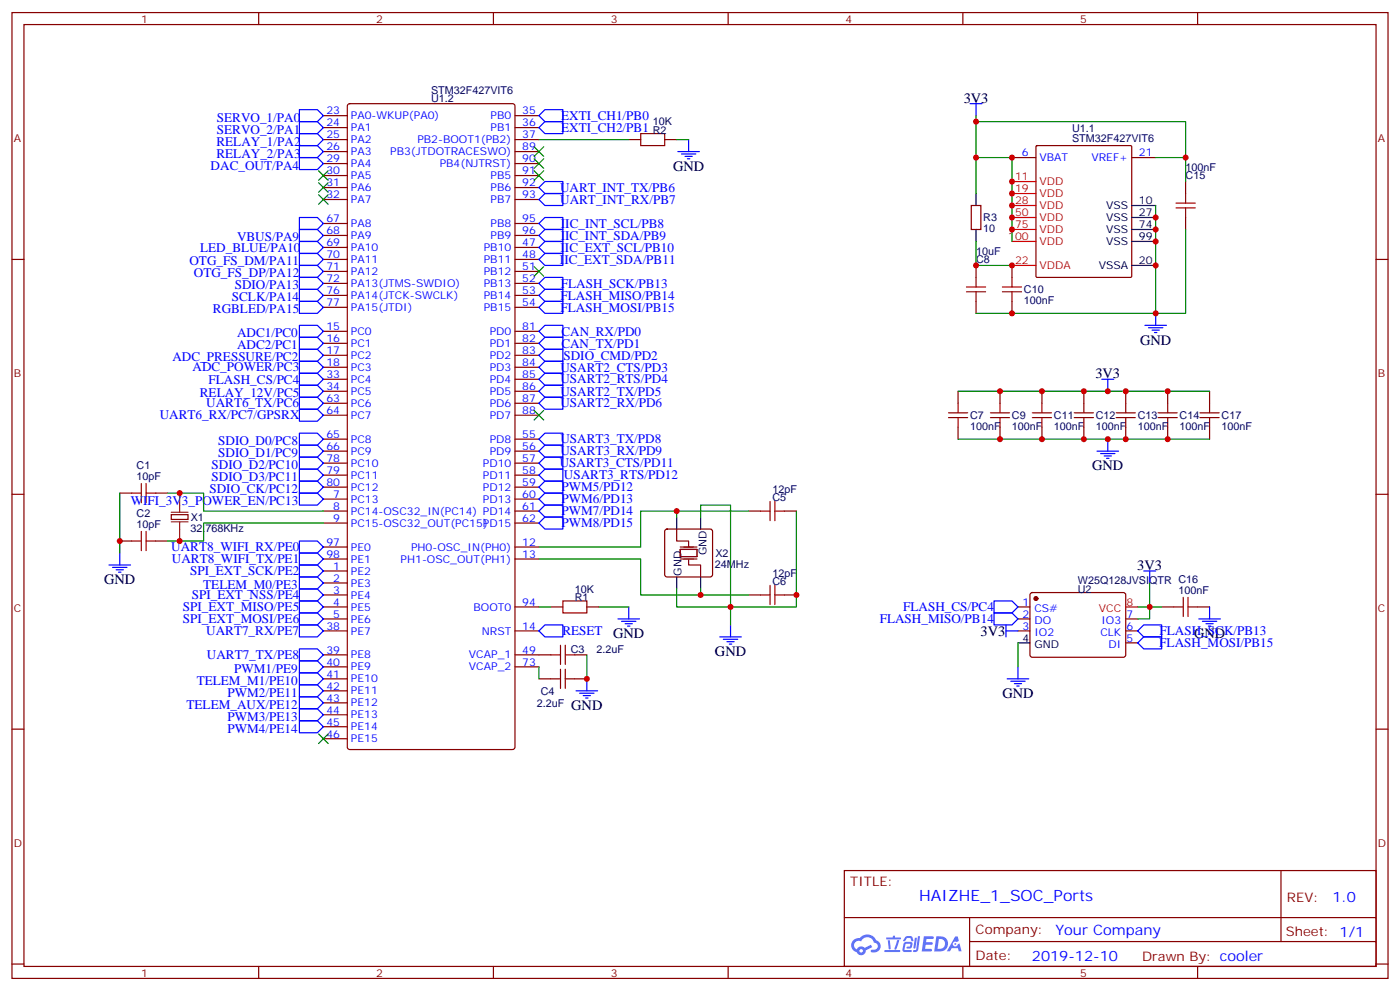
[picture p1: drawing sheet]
<svg xmlns="http://www.w3.org/2000/svg" width="412mm" height="292mm" viewBox="0 0 412 292" stroke-linecap="round" stroke-linejoin="round" font-family="sans-serif">
<g fill="none" stroke="#870000" stroke-width=".35">
<path d="M3.5 3.7h405.4v284.3h-405.4zM7.1 7.2h398.2v277.3h-398.2zM76.2 3.7v3.5M145.3 3.7v3.5M214.5 3.7v3.5M283.6 3.7v3.5M352.8 3.7v3.5M3.5 76.4h3.6M405.3 76.4h3.6M3.5 145.5h3.6M405.3 145.5h3.6M3.5 214.7h3.6"/>
<path d="M405.3 214.7h3.6M248.7 256.3h156.6v28.2h-156.6zM377.3 256.3v20.9M248.7 270.1h156.5M285.6 277.2h119.6M285.6 270.1v14.2M3.5 283.8h3.6M76.2 284.5v3.5M145.3 284.5v3.5M214.5 284.5v3.5M283.6 284.5v3.5M352.8 284.5v3.5"/>
<path d="M405.3 283.8h3.6"/>
</g>
<g fill="#5487ff">
<path d="M272.1 275.6h2.6l.3 .2-.1 .6h-2l-.1 1h1.6l.4 .4-.4 .3h-1.7l-.2 1.2 1.8 .1 .3 .3-.2 .4h-2.9z"/>
<path d="M281.4 275.7h.7l.4 1.3-.7 .3a.74 .74 0 0 0-1.1 .3 .74 .74 0 0 0 .5 1.1 .74 .74 0 0 0 .9-.7l.5-.3 .7 2.4h-.9l-.2-1h-1.9l-.5 1h-.9z"/>
<path d="M269.5 276.1h.6l-.4 2.9a.31 .31 0 0 1-.3 .3 .31 .31 0 0 1-.3-.3z"/>
<path d="M270.4 275.6h.6l-.5 4a.89 .89 0 0 1-.7 .7 .89 .89 0 0 1-.9-.3l1-.5z"/>
<path d="M266.8 275.8l.6-.2 1.2 .1 .5 1.3-.6 .1-.4-.9-1 .1a.95 .95 0 0 1-1 .8l-.1-.2z"/>
<path d="M266.4 277.5l1.8-.2a1.04 1.04 0 0 1 .6 1.1 1.04 1.04 0 0 1-.8 .9h-.7a.29 .29 0 0 1-.3-.4 .29 .29 0 0 1 .3-.2h.7l.2-.8h-1.4l-.4 1.7 1.9 .1a.29 .29 0 0 1 .3 .3 .29 .29 0 0 1-.3 .3h-2l-.4-.3 .2-2.1z"/>
<path d="M260.5 279.7h4.4a.3 .3 0 0 1 .3 .3 .3 .3 0 0 1-.3 .3h-4.3z"/>
<path d="M264.3 276.8h.6l-.5 1.6a1.02 1.02 0 0 1-.7 1.2l-.2-.3z"/>
<path d="M261.5 276.8h.6l.3 2.4-.3 .3-.3-.2z"/>
<path d="M261.1 276h1.9l.2-.5h.5l-.1 .5h1.5a.29 .29 0 0 1 .3 .3 .29 .29 0 0 1-.3 .3h-3.9z"/>
<path d="M275.8 275.6l-.6 4.5h1.4a2.27 2.27 0 0 0 2.7-2.3 2.27 2.27 0 0 0-2.7-2.2zM276.6 276.4a1.5 1.5 0 0 1 1.8 1.6 1.5 1.5 0 0 1-1.9 1.3h-.3z"/>
<path d="M251.4 276.8a2.09 2.09 0 0 0 1 3.5 1.37 1.37 0 0 0 1.5 .9 1.37 1.37 0 0 0 1.1-1.4l2-1-.5-.7-1.8 1a1.4 1.4 0 0 0-2.3 .4 1.32 1.32 0 0 1-.6-1.9 1.32 1.32 0 0 1 1.9-.4 2.02 2.02 0 0 1 2-1.3 2.02 2.02 0 0 1 1.8 1.6 1.09 1.09 0 0 1 1.1 1.4 1.09 1.09 0 0 1-1.6 .7 .41 .41 0 0 0-.5 .3 .41 .41 0 0 0 .4 .5 1.89 1.89 0 0 0 2.4-1.2 1.89 1.89 0 0 0-1.2-2.4 2.98 2.98 0 0 0-5-.6l-1 .1zM253.2 279.9a.52 .52 0 0 1 1 0 .52 .52 0 0 1-1 0z"/>
<circle cx="281.4" cy="277.9" r=".28"/>
</g>
<g fill="none" stroke="#870000" stroke-width=".35">
<path d="M95.2 34h7.1M95.2 37.6h7.1M102.5 30.7l.5-.2h48l.6 .4 .1 189.1-.5 .6-48.2 .1-.6-.5-.1-189zM151.7 34h7M151.7 37.6h7M95.2 41.1h7.1M95.2 44.6h7.1M95.2 48.2h7.1M95.2 51.7h7.1M95.2 55.2h7.1M95.2 58.7h7.1M151.7 41.1h7"/>
<path d="M151.7 44.6h7M151.7 48.2h7M151.7 51.7h7M151.7 55.2h7M151.7 58.7h7M185.2 41.1h3.5M195.8 41.1h3.5M298.1 46.4h7.1M305.2 43l.3-.1h27.5l.3 .1 .1 38.3-.2 .3-27.7 .1-.3-.2zM333.4 46.4h7M349.2 53.4v3.6M95.2 72.8h7.1"/>
<path d="M95.2 76.4h7.1M95.2 79.9h7.1M95.2 65.8h7.1M95.2 69.3h7.1M151.7 72.8h7M151.7 76.4h7M151.7 79.9h7M151.7 65.8h7M151.7 69.3h7M286.1 60.5h2.8v7.1h-2.8zM287.5 78.1v3.6M298.1 78.1v3.6"/>
<path d="M349.2 64v3.6M95.2 83.4h7.1M95.2 87h7.1M95.2 90.5h7.1M95.2 97.5h7.1M151.7 83.4h7M151.7 87h7M151.7 90.5h7M151.7 97.5h7M287.5 88.7v3.6M298.1 88.7v3.6M95.2 101.1h7.1"/>
<path d="M95.2 104.6h7.1M95.2 108.1h7.1M95.2 111.7h7.1M95.2 115.2h7.1M95.2 118.7h7.1M151.7 101.1h7M151.7 104.6h7M151.7 108.1h7M151.7 111.7h7M151.7 115.2h7M151.7 118.7h7M282.2 115.2v3.5"/>
<path d="M294.6 115.2v3.5M306.9 115.2v3.5M319.3 115.2v3.5M331.6 115.2v3.5M344 115.2v3.5M356.3 115.2v3.5M95.2 129.3h7.1M95.2 132.8h7.1M95.2 136.3h7.1M95.2 139.9h7.1M95.2 122.2h7.1M151.7 129.3h7"/>
<path d="M151.7 132.8h7M151.7 136.3h7M151.7 139.9h7M151.7 122.2h7M282.2 125.8v3.5M294.6 125.8v3.5M306.9 125.8v3.5M319.3 125.8v3.5M331.6 125.8v3.5M344 125.8v3.5M356.3 125.8v3.5M35.3 145.2h3.5"/>
<path d="M35.3 159.3h3.5M45.9 145.2h3.5M45.9 159.3h3.5M50.4 151.5h5v1.4h-5zM95.2 146.9h7.1M95.2 150.5h7.1M95.2 154h7.1M95.2 143.4h7.1M151.7 146.9h7M151.7 150.5h7M151.7 154h7M151.7 143.4h7"/>
<path d="M196 156l.5-.2h12.7l.5 .2 .2 .5v12.7l-.2 .5-.5 .2h-12.7l-.5-.3-.2-.4v-12.7zM220.5 150.5h3.5M231.1 150.5h3.5M95.2 168.1h7.1M95.2 171.6h7.1M95.2 175.2h7.1M95.2 178.7h7.1M95.2 161h7.1M95.2 164.6h7.1M151.7 178.7h7M151.7 161h7M151.7 164.6h7"/>
<path d="M162.3 178.7h3.5M172.9 178.7h3.5M220.5 175.2h3.5M231.1 175.2h3.5M299.9 178.7h3.5M303.6 174.7l.5-.3 27.1 .1 .4 .7-.1 17.9-.6 .4-27.1-.1-.4-.6v-17.6zM342.2 178.7h3.5M352.8 178.7h3.5M95.2 182.2h7.1M95.2 185.7h7.1M95.2 192.8h7.1M95.2 196.3h7.1"/>
<path d="M95.2 199.8h7.1M151.7 185.7h7M151.7 192.8h10.6M151.7 196.3h7M158.7 199.8h3.6M169.3 192.8h3.6M169.3 199.8h3.6M299.9 182.2h3.5M299.9 185.7h3.5M331.6 182.2h3.5M331.6 185.7h3.5M331.6 189.3h3.5"/>
<path d="M95.2 203.4h7.1M95.2 206.9h7.1M95.2 210.4h7.1M95.2 214h7.1M95.2 217.5h7.1"/>
</g>
<path d="M287.5 57v3.5M287.5 67.6v3.5M333.4 60.5h7M333.4 78.1h7M333.4 64h7M333.4 67.6h7M333.4 71.1h7M199.3 152.2v3.6M206.4 152.2v3.6M199.3 169.9v3.5M206.4 169.9v3.5M299.9 189.3h3.5" fill="none" stroke="#000" stroke-width=".35"/>
<path d="M298.1 53.4h7.1M298.1 57h7.1M298.1 78.1h7.1M298.1 60.5h7.1M298.1 64h7.1M298.1 67.6h7.1M298.1 71.1h7.1M331.6 178.7h3.5" fill="none" stroke="#f00" stroke-width=".35"/>
<circle cx="305.2" cy="176.2" r=".53" fill="#870000" stroke="#870000" stroke-width=".35"/>
<g fill="none" stroke="#a10000" stroke-width=".35">
<path d="M188.7 39.3h7.1v3.6h-7.1zM346.4 59.8h5.7M349.2 57v2.8M346.4 61.2h5.7M349.2 61.2v2.8M284.7 84.5h5.6M284.7 85.9h5.6M287.5 81.7v2.8M287.5 85.9v2.8M295.3 84.5h5.6M295.3 85.9h5.6M298.1 81.7v2.8"/>
<path d="M298.1 85.9v2.8M282.2 118.7v2.8M294.6 118.7v2.8M306.9 118.7v2.8M319.3 118.7v2.8M331.6 118.7v2.8M344 118.7v2.8M356.3 118.7v2.8M279.4 121.5h5.6M279.4 122.9h5.6M282.2 122.9v2.9M291.7 121.5h5.7"/>
<path d="M291.7 122.9h5.7M294.6 122.9v2.9M304.1 121.5h5.6M304.1 122.9h5.6M306.9 122.9v2.9M316.4 121.5h5.7M316.4 122.9h5.7M319.3 122.9v2.9M328.8 121.5h5.6M328.8 122.9h5.6M331.6 122.9v2.9M341.1 121.5h5.7"/>
<path d="M341.1 122.9h5.7M344 122.9v2.9M353.5 121.5h5.6M353.5 122.9h5.6M356.3 122.9v2.9M38.8 145.2h2.8M38.8 159.3h2.8M41.6 142.3v5.7M41.6 156.5v5.6M43 142.3v5.7M43 156.5v5.6M43 145.2h2.9"/>
<path d="M43 159.3h2.9M224 150.5h2.8M226.8 147.6v5.7M228.2 147.6v5.7M228.2 150.5h2.9M165.8 176.9h7.1v3.5h-7.1zM224 175.2h2.8M226.8 172.3v5.7M228.2 172.3v5.7M228.2 175.2h2.9M345.7 178.7h2.8M348.5 175.9v5.6"/>
<path d="M350 175.9v5.6M350 178.7h2.8M162.3 192.8h2.8M162.3 199.8h2.8M165.1 190v5.6M165.1 197v5.7M166.5 192.8h2.8M166.5 190v5.6M166.5 197v5.7M166.5 199.8h2.8"/>
</g>
<path d="M50.4 150.8h5M50.4 153.6h5M52.9 145.2v5.6M52.9 153.6v5.7" fill="none" stroke="#8c2424" stroke-width=".35"/>
<path d="M199.3 155.8v3.5h3.5v1.7M200.4 161.7h4.9v2.2h-4.9zM200.4 164.6h4.9M200.4 161h4.9M202.8 164.9v1.4h3.6v3.6" fill="none" stroke="#870012" stroke-width=".35"/>
<g fill="none" stroke="#00f" stroke-width=".35">
<path d="M88.2 32.3h5.3l1.7 1.7-1.7 1.8h-5.3zM88.2 35.8h5.3l1.7 1.8-1.7 1.7h-5.3zM88.2 39.3h5.3l1.7 1.8-1.7 1.8h-5.3zM158.7 34l1.8-1.7h5.3v3.5h-5.3zM158.7 37.6l1.8-1.8h5.3v3.5h-5.3zM285.8 30.5h3.5M287.5 30.5v3.5M88.2 42.9h5.3l1.7 1.7-1.7 1.8h-5.3zM88.2 46.4h5.3l1.7 1.8-1.7 1.7h-5.3zM158.7 55.2l1.8-1.8h5.3v3.6h-5.3zM158.7 58.7l1.8-1.7h5.3v3.5h-5.3zM199.7 44.6h6.3"/>
<path d="M200.7 45.3h4.3M201.8 46h2.1M202.5 46.7h.7M202.8 41.1v3.5M88.2 67.6h5.3l1.7 1.7-1.7 1.8h-5.3zM88.2 74.6h5.3l1.7 1.8-1.7 1.7h-5.3zM88.2 78.1h5.3l1.7 1.8-1.7 1.8h-5.3zM88.2 64h5.3l1.7 1.8-1.7 1.8h-5.3zM88.2 71.1h5.3l1.7 1.7-1.7 1.8h-5.3zM158.7 65.8l1.8-1.8h5.3v3.6h-5.3zM158.7 69.3l1.8-1.7h5.3v3.5h-5.3zM158.7 76.4l1.8-1.8h5.3v3.5h-5.3z"/>
<path d="M158.7 72.8l1.8-1.7h5.3v3.5h-5.3zM88.2 81.7h5.3l1.7 1.7-1.7 1.8h-5.3zM88.2 85.2h5.3l1.7 1.8-1.7 1.7h-5.3zM88.2 95.8h5.3l1.7 1.7-1.7 1.8h-5.3zM88.2 99.3h5.3l1.7 1.8-1.7 1.7h-5.3zM88.2 88.7h5.3l1.7 1.8-1.7 1.8h-5.3zM158.7 97.5l1.8-1.7h5.3v3.5h-5.3zM158.7 83.4l1.8-1.7h5.3v3.5h-5.3zM158.7 87l1.8-1.8h5.3v3.5h-5.3zM158.7 90.5l1.8-1.8h5.3v3.6h-5.3zM337.3 95.8h6.3M338.3 96.5h4.2"/>
<path d="M339.4 97.2h2.1M340.1 97.9h.7M340.4 92.3v3.5M88.2 116.9h5.3l1.7 1.8-1.7 1.8h-5.3zM88.2 102.8h5.3l1.7 1.8-1.7 1.8h-5.3zM88.2 109.9h5.3l1.7 1.8-1.7 1.7h-5.3zM88.2 106.4h5.3l1.7 1.7-1.7 1.8h-5.3zM88.2 113.4h5.3l1.7 1.8-1.7 1.7h-5.3zM158.7 104.6l1.8-1.8h5.3v3.6h-5.3zM158.7 111.7l1.8-1.8h5.3v3.5h-5.3zM158.7 115.2l1.8-1.8h5.3v3.5h-5.3zM158.7 118.7l1.8-1.8h5.3v3.6h-5.3z"/>
<path d="M158.7 108.1l1.8-1.7h5.3v3.5h-5.3zM158.7 101.1l1.8-1.8h5.3v3.5h-5.3zM324.6 111.7h3.5M326.3 111.7v3.5M88.2 127.5h5.3l1.7 1.8-1.7 1.8h-5.3zM88.2 131.1h5.3l1.7 1.7-1.7 1.8h-5.3zM88.2 134.6h5.3l1.7 1.7-1.7 1.8h-5.3zM88.2 138.1h5.3l1.7 1.8-1.7 1.7h-5.3zM88.2 120.5h5.3l1.7 1.7-1.7 1.8h-5.3zM158.7 129.3l1.8-1.8h5.3v3.6h-5.3zM158.7 132.8l1.8-1.7h5.3v3.5h-5.3zM158.7 136.3l1.8-1.7h5.3v3.5h-5.3z"/>
<path d="M158.7 139.9l1.8-1.8h5.3v3.5h-5.3zM323.1 132.8h6.4M324.2 133.5h4.2M325.3 134.2h2.1M326 134.9h.7M326.3 129.3v3.5M88.2 141.6h5.3l1.7 1.8-1.7 1.8h-5.3zM88.2 159.3h5.3l1.7 1.7-1.7 1.8h-5.3zM88.2 145.2h5.3l1.7 1.7-1.7 1.8h-5.3zM158.7 143.4l1.8-1.8h5.3v3.6h-5.3zM158.7 146.9l1.8-1.7h5.3v3.5h-5.3zM158.7 150.5l1.8-1.8h5.3v3.5h-5.3z"/>
<path d="M158.7 154l1.8-1.8h5.3v3.6h-5.3zM32.1 166.3h6.4M33.2 167h4.2M34.2 167.7h2.1M34.9 168.5h.7M35.3 162.8v3.5M88.2 162.8h5.3l1.7 1.8-1.7 1.7h-5.3zM88.2 166.3h5.3l1.7 1.8-1.7 1.8h-5.3zM88.2 176.9h5.3l1.7 1.8-1.7 1.7h-5.3zM88.2 173.4h5.3l1.7 1.8-1.7 1.7h-5.3zM88.2 169.9h5.3l1.7 1.7-1.7 1.8h-5.3zM185.2 178.7v3.5"/>
<path d="M292.8 176.9h5.3l1.8 1.8-1.8 1.7h-5.3zM336.9 168.1h3.5M338.7 168.1v3.5M356.3 178.7v3.5M88.2 184h5.3l1.7 1.7-1.7 1.8h-5.3zM88.2 191h5.3l1.7 1.8-1.7 1.8h-5.3zM88.2 194.6h5.3l1.7 1.7-1.7 1.8h-5.3zM88.2 180.4h5.3l1.7 1.8-1.7 1.8h-5.3zM88.2 198.1h5.3l1.7 1.7-1.7 1.8h-5.3zM158.7 185.7l1.8-1.7h5.3v3.5h-5.3zM172.9 199.8v3.6M182 182.2h6.4"/>
<path d="M183.1 182.9h4.2M184.1 183.6h2.2M184.9 184.3h.7M212 187.5h6.4M213.1 188.2h4.2M214.1 188.9h2.2M214.8 189.6h.7M215.2 184v3.5M292.8 180.4h5.3l1.8 1.8-1.8 1.8h-5.3zM296.3 185.7h3.6M296.3 184v3.5M296.7 199.8h6.3"/>
<path d="M299.9 196.3v3.5M335.1 185.7l1.8-1.7h5.3v3.5h-5.3zM335.1 189.3l1.8-1.8h5.3v3.5h-5.3zM353.1 182.2h6.4M354.2 182.9h4.2M355.2 183.6h2.2M356 184.3h.7M88.2 201.6h5.3l1.7 1.8-1.7 1.7h-5.3zM88.2 208.7h5.3l1.7 1.7-1.7 1.8h-5.3zM88.2 212.2h5.3l1.7 1.8-1.7 1.7h-5.3zM88.2 205.1h5.3l1.7 1.8-1.7 1.8h-5.3zM169.7 203.4h6.3"/>
<path d="M170.7 204.1h4.3M171.8 204.8h2.1M172.5 205.5h.7M297.7 200.6h4.3M298.8 201.3h2.1M299.5 202h.7"/>
</g>
<g fill="none" stroke="#008700" stroke-width=".35">
<path d="M287.5 35.8h61.7v10.6M287.5 34v12.4M158.7 41.1h26.5M199.3 41.1h3.5M287.5 57v-10.6h10.6v24.7M340.4 46.4h8.8v7M287.5 71.1v7h10.6M340.4 60.5v31.8h-52.9M349.2 67.6v24.7h-8.8M282.2 115.2h74.1M282.2 129.3h74.1M35.3 145.2v17.6"/>
<path d="M49.4 145.2h10.6v5.3h35.2M95.2 154h-35.2v5.3h-10.6M199.3 152.2v-1.7h-10.6v10.5h-30M199.3 150.5h21.2M234.6 150.5v28.2h-19.4v-30h-8.8v3.5M158.7 164.6h30v10.6h17.7v-1.8M158.7 178.7h3.6M176.4 178.7h8.8M199.3 173.4v5.3h15.9v5.3M206.4 175.2h14.1M338.7 171.6v7.1h-3.6M342.2 178.7h-3.5v3.5h-3.6"/>
<path d="M158.7 196.3v3.5M172.9 192.8v7M299.9 189.3v7"/>
</g>
<g fill="#c00">
<circle cx="294.6" cy="129.3" r=".88"/>
<circle cx="294.6" cy="115.2" r=".88"/>
<circle cx="340.4" cy="92.3" r=".88"/>
<circle cx="340.4" cy="78.1" r=".88"/>
<circle cx="340.4" cy="71.1" r=".88"/>
<circle cx="306.9" cy="129.3" r=".88"/>
<circle cx="319.3" cy="129.3" r=".88"/>
<circle cx="344" cy="129.3" r=".88"/>
<circle cx="331.6" cy="129.3" r=".88"/>
<circle cx="206.4" cy="175.2" r=".88"/>
<circle cx="35.3" cy="159.3" r=".88"/>
<circle cx="215.2" cy="178.7" r=".88"/>
<circle cx="338.7" cy="178.7" r=".88"/>
<circle cx="52.9" cy="159.3" r=".88"/>
<circle cx="52.9" cy="145.2" r=".88"/>
<circle cx="199.3" cy="150.5" r=".88"/>
<circle cx="234.6" cy="175.2" r=".88"/>
<circle cx="172.9" cy="199.8" r=".88"/>
<circle cx="298.1" cy="53.4" r=".88"/>
<circle cx="298.1" cy="57" r=".88"/>
<circle cx="298.1" cy="60.5" r=".88"/>
<circle cx="298.1" cy="64" r=".88"/>
<circle cx="298.1" cy="67.6" r=".88"/>
<circle cx="326.3" cy="115.2" r=".88"/>
<circle cx="331.6" cy="115.2" r=".88"/>
<circle cx="344" cy="115.2" r=".88"/>
<circle cx="319.3" cy="115.2" r=".88"/>
<circle cx="306.9" cy="115.2" r=".88"/>
<circle cx="326.3" cy="129.3" r=".88"/>
<circle cx="340.4" cy="67.6" r=".88"/>
<circle cx="340.4" cy="64" r=".88"/>
<circle cx="298.1" cy="78.1" r=".88"/>
<circle cx="298.1" cy="92.3" r=".88"/>
<circle cx="287.5" cy="78.1" r=".88"/>
<circle cx="298.1" cy="46.4" r=".88"/>
<circle cx="287.5" cy="46.4" r=".88"/>
<circle cx="287.5" cy="35.8" r=".88"/>
<circle cx="349.3" cy="46.4" r=".88"/>
</g>
<g fill="#c00" stroke="#008700" stroke-width=".35">
<path d="M93.8 50.3l2.9 2.8zM96.7 50.3l-2.9 2.8z"/>
<path d="M93.8 53.8l2.9 2.8zM96.7 53.8l-2.9 2.8z"/>
<path d="M93.8 57.3l2.9 2.8zM96.7 57.3l-2.9 2.8z"/>
<path d="M93.8 216.1l2.9 2.8zM96.7 216.1l-2.9 2.8z"/>
<path d="M157.3 78.5l2.9 2.8zM160.2 78.5l-2.9 2.8z"/>
<path d="M157.3 43.2l2.9 2.8zM160.2 43.2l-2.9 2.8z"/>
<path d="M157.3 46.7l2.9 2.9zM160.2 46.7l-2.9 2.9z"/>
<path d="M157.3 50.3l2.9 2.8zM160.2 50.3l-2.9 2.8z"/>
<path d="M157.3 120.8l2.9 2.8zM160.2 120.8l-2.9 2.8z"/>
</g>
<text font-size="4.6" fill="#00f" x="270.8" y="265.3">HAIZHE_1_SOC_Ports</text>
<g font-size="4.2">
<text x="283.9" y="30.2">3V3</text>
<text x="198.3" y="50.3">GND</text>
<text x="335.8" y="101.4">GND</text>
<text x="322.7" y="111.4">3V3</text>
<text x="321.7" y="138.5">GND</text>
<text x="335" y="167.8">3V3</text>
<text x="30.7" y="172">GND</text>
<text x="180.6" y="187.9">GND</text>
<text x="288.9" y="187.2">3V3</text>
<text x="351.7" y="187.9">GND</text>
<text x="210.6" y="193.1">GND</text>
<text x="168.3" y="209">GND</text>
<text x="295.3" y="205.5">GND</text>
</g>
<g font-size="4.2" fill="#00f">
<text x="392.5" y="265.6">1.0</text>
<text x="310.9" y="275.1">Your Company</text>
<text x="304" y="282.9">2019-12-10</text>
</g>
<g font-size="3.9" fill="#00f">
<text x="63.9" y="35.8">SERVO_1/PA0</text>
<text x="165.3" y="35.3">EXTI_CH1/PB0</text>
<text x="63.9" y="39.3">SERVO_2/PA1</text>
<text x="165.3" y="38.8">EXTI_CH2/PB1</text>
<text x="63.8" y="42.9">RELAY_1/PA2</text>
<text x="63.8" y="46.4">RELAY_2/PA3</text>
<text x="62.1" y="49.9">DAC_OUT/PA4</text>
<text x="165" y="56.5">UART_INT_TX/PB6</text>
<text x="165" y="60">UART_INT_RX/PB7</text>
<text x="69.8" y="71.1">VBUS/PA9</text>
<text x="165.2" y="70.6">IIC_INT_SDA/PB9</text>
<text x="165.2" y="67.1">IIC_INT_SCL/PB8</text>
<text x="59" y="74.1">LED_BLUE/PA10</text>
<text x="165" y="77.6">IIC_EXT_SDA/PB11</text>
<text x="165.1" y="74.1">IIC_EXT_SCL/PB10</text>
<text x="55.8" y="78.1">OTG_FS_DM/PA11</text>
<text x="57.1" y="81.7">OTG_FS_DP/PA12</text>
<text x="68.3" y="88.7">SCLK/PA14</text>
<text x="69.2" y="85.2">SDIO/PA13</text>
<text x="165.1" y="88.2">FLASH_MISO/PB14</text>
<text x="165.2" y="84.7">FLASH_SCK/PB13</text>
<text x="62.7" y="92.3">RGBLED/PA15</text>
<text x="165.1" y="91.8">FLASH_MOSI/PB15</text>
<text x="69.9" y="99.3">ADC1/PC0</text>
<text x="165.4" y="98.8">CAN_RX/PD0</text>
<text x="50.8" y="106.4">ADC_PRESSURE/PC2</text>
<text x="69.9" y="102.8">ADC2/PC1</text>
<text x="165.4" y="102.3">CAN_TX/PD1</text>
<text x="166" y="105.9">SDIO_CMD/PD2</text>
<text x="56.7" y="109.4">ADC_POWER/PC3</text>
<text x="61.4" y="112.9">FLASH_CS/PC4</text>
<text x="165.1" y="112.9">USART2_RTS/PD4</text>
<text x="165.1" y="109.4">USART2_CTS/PD3</text>
<text x="58.9" y="116.9">RELAY_12V/PC5</text>
<text x="60.7" y="120">UART6_TX/PC6</text>
<text x="165.1" y="116.4">USART2_TX/PD5</text>
<text x="165.1" y="120">USART2_RX/PD6</text>
<text x="47" y="123.5">UART6_RX/PC7/GPSRX</text>
<text x="64.3" y="131.1">SDIO_D0/PC8</text>
<text x="165.1" y="130.5">USART3_TX/PD8</text>
<text x="64.3" y="134.6">SDIO_D1/PC9</text>
<text x="164.9" y="137.6">USART3_CTS/PD11</text>
<text x="165.1" y="134.1">USART3_RX/PD9</text>
<text x="62.3" y="138.1">SDIO_D2/PC10</text>
<text x="62.3" y="141.6">SDIO_D3/PC11</text>
<text x="166.1" y="141.1">USART3_RTS/PD12</text>
<text x="38.5" y="148.7">WIFI_3V3_POWER_EN/PC13</text>
<text x="61.7" y="145.2">SDIO_CK/PC12</text>
<text x="165.4" y="144.7">PWM5/PD12</text>
<text x="165.4" y="148.2">PWM6/PD13</text>
<text x="165.4" y="151.7">PWM7/PD14</text>
<text x="165.4" y="155.3">PWM8/PD15</text>
<text x="50.5" y="162.3">UART8_WIFI_RX/PE0</text>
<text x="50.7" y="165.8">UART8_WIFI_TX/PE1</text>
<text x="56" y="169.4">SPI_EXT_SCK/PE2</text>
<text x="59.9" y="173.4">TELEM_M0/PE3</text>
<text x="53.9" y="179.9">SPI_EXT_MISO/PE5</text>
<text x="56.5" y="176.4">SPI_EXT_NSS/PE4</text>
<text x="266.1" y="179.9">FLASH_CS/PC4</text>
<text x="53.9" y="183.5">SPI_EXT_MOSI/PE6</text>
<text x="259.1" y="183.5">FLASH_MISO/PB14</text>
<text x="60.7" y="187">UART7_RX/PE7</text>
<text x="165.7" y="187">RESET</text>
<text x="341.5" y="190.5">FLASH_MOSI/PB15</text>
<text x="341.6" y="187">FLASH_SCK/PB13</text>
<text x="60.9" y="194">UART7_TX/PE8</text>
<text x="57.9" y="201.6">TELEM_M1/PE10</text>
<text x="69" y="198.1">PWM1/PE9</text>
<text x="55" y="208.7">TELEM_AUX/PE12</text>
<text x="67" y="205.1">PWM2/PE11</text>
<text x="67" y="212.2">PWM3/PE13</text>
<text x="67" y="215.7">PWM4/PE14</text>
</g>
<g font-size="3.9" fill="#800">
<text x="250.5" y="260.9">TITLE:</text>
<text x="379.1" y="265.6">REV:</text>
<text x="287.4" y="275.1">Company:</text>
<text x="378.7" y="275.7">Sheet: 1/1</text>
<text x="287.4" y="282.8">Date:</text>
<text x="336.4" y="282.8">Drawn By: cooler</text>
</g>
<g font-size="3.2" fill="#800">
<text x="41.6" y="6.7">1</text>
<text x="110.8" y="6.7">2</text>
<text x="179.9" y="6.7">3</text>
<text x="249.1" y="6.7">4</text>
<text x="318.2" y="6.7">5</text>
<text x="4.1" y="41.8">A</text>
<text x="405.9" y="41.8">A</text>
<text x="4.1" y="110.9">B</text>
<text x="405.9" y="110.9">B</text>
<text x="4.1" y="180.1">C</text>
<text x="405.9" y="180.1">C</text>
<text x="4.1" y="249.2">D</text>
<text x="405.9" y="249.2">D</text>
<text x="41.6" y="287.5">1</text>
<text x="110.8" y="287.5">2</text>
<text x="179.9" y="287.5">3</text>
<text x="249.1" y="287.5">4</text>
<text x="318.2" y="287.5">5</text>
</g>
<g font-size="3.2" fill="#000080">
<text x="127" y="27.7">STM32F427VIT6</text>
<text x="127" y="30.2">U1.2</text>
<text x="192.3" y="36.9">10K</text>
<text x="192.3" y="39.3">R2</text>
<text x="315.8" y="41.8">STM32F427VIT6</text>
<text x="315.8" y="38.8">U1.1</text>
<text x="349.2" y="50.3">100nF</text>
<text x="349.2" y="52.7">C15</text>
<text x="289.6" y="65.2">R3</text>
<text x="289.6" y="68.4">10</text>
<text x="287.5" y="75">10uF</text>
<text x="287.5" y="77.4">C8</text>
<text x="301.6" y="89.5">100nF</text>
<text x="301.6" y="86.3">C10</text>
<text x="285.8" y="123.4">C7</text>
<text x="298.1" y="123.4">C9</text>
<text x="310.4" y="123.4">C11</text>
<text x="322.8" y="123.4">C12</text>
<text x="335.1" y="123.4">C13</text>
<text x="347.5" y="123.4">C14</text>
<text x="359.8" y="123.4">C17</text>
<text x="285.8" y="126.5">100nF</text>
<text x="298.1" y="126.5">100nF</text>
<text x="310.4" y="126.5">100nF</text>
<text x="322.8" y="126.5">100nF</text>
<text x="335.1" y="126.5">100nF</text>
<text x="347.5" y="126.5">100nF</text>
<text x="359.8" y="126.5">100nF</text>
<text x="40.2" y="141.3">10pF</text>
<text x="40.2" y="138.1">C1</text>
<text x="227.5" y="145.2">12pF</text>
<text x="227.5" y="147.6">C5</text>
<text x="40.2" y="155.4">10pF</text>
<text x="40.2" y="152.2">C2</text>
<text x="56.2" y="153.4">X1</text>
<text x="56.1" y="156.6">32.768KHz</text>
<text x="210.6" y="167.1">24MHz</text>
<text x="210.8" y="163.9">X2</text>
<text x="227.5" y="169.9">12pF</text>
<text x="227.5" y="172.3">C6</text>
<text x="317.5" y="172">W25Q128JVSIQTR C16</text>
<text x="169.3" y="174.4">10K</text>
<text x="169.3" y="176.9">R1</text>
<text x="317.5" y="174.4">U2</text>
<text x="347.1" y="174.8">100nF</text>
<text x="168.1" y="192.2">C3</text>
<text x="175.7" y="192.2">2.2uF</text>
<text x="158.1" y="208.1">2.2uF</text>
<text x="159.3" y="204.6">C4</text>
</g>
<g font-size="3.2" fill="#00f">
<text x="96.2" y="33.7">23</text>
<text x="103.4" y="35.1">PA0-WKUP(PA0)</text>
<text x="144.5" y="35.1">PB0</text>
<text x="153.8" y="33.7">35</text>
<text x="96.2" y="37.2">24</text>
<text x="96.2" y="40.7">25</text>
<text x="103.4" y="38.6">PA1</text>
<text x="144.5" y="38.6">PB1</text>
<text x="153.8" y="37.2">36</text>
<text x="153.8" y="40.7">37</text>
<text x="96.2" y="44.3">26</text>
<text x="96.2" y="47.8">29</text>
<text x="103.4" y="42.2">PA2</text>
<text x="103.4" y="45.7">PA3</text>
<text x="114.9" y="45.7">PB3(JTDOTRACESWO)</text>
<text x="123" y="42.2">PB2-BOOT1(PB2)</text>
<text x="153.8" y="44.3">89</text>
<text x="153.8" y="47.8">90</text>
<text x="301" y="46">6</text>
<text x="306.2" y="47.4">VBAT</text>
<text x="321.5" y="47.4">VREF+</text>
<text x="335.5" y="46">21</text>
<text x="96.2" y="51.3">30</text>
<text x="103.4" y="49.2">PA4</text>
<text x="103.4" y="52.7">PA5</text>
<text x="129.5" y="49.2">PB4(NJTRST)</text>
<text x="144.5" y="52.7">PB5</text>
<text x="153.8" y="51.3">91</text>
<text x="96.2" y="54.9">31</text>
<text x="96.2" y="58.4">32</text>
<text x="103.4" y="56.3">PA6</text>
<text x="103.4" y="59.8">PA7</text>
<text x="144.5" y="56.3">PB6</text>
<text x="144.5" y="59.8">PB7</text>
<text x="153.8" y="54.9">92</text>
<text x="153.8" y="58.4">93</text>
<text x="96.2" y="65.4">67</text>
<text x="153.8" y="65.4">95</text>
<text x="96.2" y="69">68</text>
<text x="103.4" y="66.9">PA8</text>
<text x="103.4" y="70.4">PA9</text>
<text x="144.5" y="66.9">PB8</text>
<text x="144.5" y="70.4">PB9</text>
<text x="153.8" y="69">96</text>
<text x="96.2" y="72.5">69</text>
<text x="96.2" y="76">70</text>
<text x="103.4" y="73.9">PA10</text>
<text x="103.4" y="77.4">PA11</text>
<text x="142.5" y="73.9">PB10</text>
<text x="142.5" y="77.4">PB11</text>
<text x="153.8" y="72.5">47</text>
<text x="153.8" y="76">48</text>
<text x="96.2" y="79.6">71</text>
<text x="96.2" y="83.1">72</text>
<text x="103.4" y="81">PA12</text>
<text x="142.5" y="81">PB12</text>
<text x="153.8" y="79.6">51</text>
<text x="153.8" y="83.1">52</text>
<text x="96.2" y="86.6">76</text>
<text x="103.4" y="84.5">PA13(JTMS-SWDIO)</text>
<text x="103.4" y="88">PA14(JTCK-SWCLK)</text>
<text x="142.5" y="84.5">PB13</text>
<text x="142.5" y="88">PB14</text>
<text x="153.8" y="86.6">53</text>
<text x="96.2" y="90.1">77</text>
<text x="103.4" y="91.5">PA15(JTDI)</text>
<text x="142.5" y="91.5">PB15</text>
<text x="153.8" y="90.1">54</text>
<text x="96.2" y="97.2">15</text>
<text x="96.2" y="100.7">16</text>
<text x="103.4" y="98.6">PC0</text>
<text x="144.3" y="98.6">PD0</text>
<text x="153.8" y="97.2">81</text>
<text x="153.8" y="100.7">82</text>
<text x="96.2" y="104.2">17</text>
<text x="96.2" y="107.8">18</text>
<text x="103.4" y="102.1">PC1</text>
<text x="103.4" y="105.7">PC2</text>
<text x="144.3" y="102.1">PD1</text>
<text x="144.3" y="105.7">PD2</text>
<text x="153.8" y="104.2">83</text>
<text x="153.8" y="107.8">84</text>
<text x="96.2" y="111.3">33</text>
<text x="103.4" y="109.2">PC3</text>
<text x="103.4" y="112.7">PC4</text>
<text x="144.3" y="109.2">PD3</text>
<text x="144.3" y="112.7">PD4</text>
<text x="153.8" y="111.3">85</text>
<text x="96.2" y="114.8">34</text>
<text x="96.2" y="118.4">63</text>
<text x="103.4" y="116.2">PC5</text>
<text x="103.4" y="119.8">PC6</text>
<text x="144.3" y="116.2">PD5</text>
<text x="144.3" y="119.8">PD6</text>
<text x="153.8" y="114.8">86</text>
<text x="153.8" y="118.4">87</text>
<text x="96.2" y="121.9">64</text>
<text x="103.4" y="123.3">PC7</text>
<text x="144.3" y="123.3">PD7</text>
<text x="153.8" y="121.9">88</text>
<text x="96.2" y="128.9">65</text>
<text x="103.4" y="130.4">PC8</text>
<text x="144.3" y="130.4">PD8</text>
<text x="153.8" y="128.9">55</text>
<text x="96.2" y="132.5">66</text>
<text x="96.2" y="136">78</text>
<text x="103.4" y="133.9">PC9</text>
<text x="103.4" y="137.4">PC10</text>
<text x="142.2" y="137.4">PD10</text>
<text x="144.3" y="133.9">PD9</text>
<text x="153.8" y="132.5">56</text>
<text x="153.8" y="136">57</text>
<text x="96.2" y="139.5">79</text>
<text x="96.2" y="143.1">80</text>
<text x="103.4" y="140.9">PC11</text>
<text x="142.2" y="140.9">PD11</text>
<text x="153.8" y="139.5">58</text>
<text x="153.8" y="143.1">59</text>
<text x="98.2" y="146.6">7</text>
<text x="103.4" y="148">PC13</text>
<text x="103.4" y="144.5">PC12</text>
<text x="142.2" y="144.5">PD12</text>
<text x="142.2" y="148">PD13</text>
<text x="153.8" y="146.6">60</text>
<text x="98.2" y="150.1">8</text>
<text x="98.2" y="153.6">9</text>
<text x="103.4" y="151.5">PC14-OSC32_IN(PC14) PD14</text>
<text x="103.4" y="155">PC15-OSC32_OUT(PC15)</text>
<text x="142.2" y="155">PD15</text>
<text x="153.8" y="150.1">61</text>
<text x="153.8" y="153.6">62</text>
<text x="96.2" y="160.7">97</text>
<text x="153.8" y="160.7">12</text>
<text x="96.2" y="164.2">98</text>
<text x="98.2" y="167.7">1</text>
<text x="103.4" y="162.1">PE0</text>
<text x="103.4" y="165.6">PE1</text>
<text x="118" y="165.6">PH1-OSC_OUT(PH1)</text>
<text x="121.1" y="162.1">PH0-OSC_IN(PH0)</text>
<text x="153.8" y="164.2">13</text>
<text x="98.2" y="171.3">2</text>
<text x="103.4" y="169.2">PE2</text>
<text x="103.4" y="172.7">PE3</text>
<text x="98.2" y="174.8">3</text>
<text x="98.2" y="178.3">4</text>
<text x="103.4" y="176.2">PE4</text>
<text x="103.4" y="179.7">PE5</text>
<text x="139.5" y="179.7">BOOT0</text>
<text x="153.8" y="178.3">94</text>
<text x="301.2" y="178.3">1</text>
<text x="96.2" y="185.4">38</text>
<text x="98.2" y="181.9">5</text>
<text x="103.4" y="183.3">PE6</text>
<text x="153.8" y="185.4">14</text>
<text x="301.2" y="181.9">2</text>
<text x="301.2" y="185.4">3</text>
<text x="304.7" y="180.1">CS#</text>
<text x="304.7" y="183.6">DO</text>
<text x="324.5" y="183.6">IO3</text>
<text x="331.8" y="185.4">6</text>
<text x="331.8" y="181.9">7</text>
<text x="103.4" y="186.8">PE7</text>
<text x="141.9" y="186.8">NRST</text>
<text x="304.7" y="187.1">IO2</text>
<text x="324.1" y="187.1">CLK</text>
<text x="326.5" y="190.7">DI</text>
<text x="331.8" y="188.9">5</text>
<text x="96.2" y="192.4">39</text>
<text x="96.2" y="196">40</text>
<text x="103.4" y="193.9">PE8</text>
<text x="103.4" y="197.4">PE9</text>
<text x="138.1" y="193.9">VCAP_1</text>
<text x="138.1" y="197.4">VCAP_2</text>
<text x="153.8" y="192.4">49</text>
<text x="153.8" y="196">73</text>
<text x="96.2" y="199.5">41</text>
<text x="96.2" y="203">42</text>
<text x="103.4" y="200.9">PE10</text>
<text x="96.2" y="206.6">43</text>
<text x="103.4" y="204.4">PE11</text>
<text x="103.4" y="208">PE12</text>
<text x="96.2" y="210.1">44</text>
<text x="96.2" y="213.6">45</text>
<text x="103.4" y="211.5">PE13</text>
<text x="103.4" y="215">PE14</text>
<text x="96.2" y="217.1">46</text>
<text x="103.4" y="218.5">PE15</text>
</g>
<g font-size="3.2" fill="#f00">
<text x="299" y="53.1">11</text>
<text x="299" y="56.6">19</text>
<text x="306.2" y="54.5">VDD</text>
<text x="306.2" y="58">VDD</text>
<text x="299" y="60.1">28</text>
<text x="299" y="63.7">50</text>
<text x="306.2" y="61.6">VDD</text>
<text x="306.2" y="65.1">VDD</text>
<text x="297" y="70.7">100</text>
<text x="299" y="67.2">75</text>
<text x="306.2" y="68.6">VDD</text>
<text x="299" y="77.8">22</text>
<text x="306.2" y="72.1">VDD</text>
<text x="306.2" y="79.2">VDDA</text>
<text x="331.8" y="178.3">8</text>
<text x="323.7" y="180.1">VCC</text>
</g>
<g font-size="3.2">
<text x="325.8" y="61.6">VSS</text>
<text x="325.8" y="65.1">VSS</text>
<text x="335.5" y="60.1">10</text>
<text x="335.5" y="63.7">27</text>
<text x="325.8" y="68.6">VSS</text>
<text x="335.5" y="67.2">74</text>
<text x="335.5" y="70.7">99</text>
<text x="325.8" y="72.1">VSS</text>
<text x="335.5" y="77.8">20</text>
<text x="323.6" y="79.2">VSSA</text>
<text x="208.1" y="163.4" transform="rotate(-90 208.1 163.4)">GND</text>
<text x="200.7" y="169.5" transform="rotate(-90 200.7 169.5)">GND</text>
<text x="301.2" y="188.9">4</text>
<text x="304.7" y="190.7">GND</text>
</g>
</svg>
